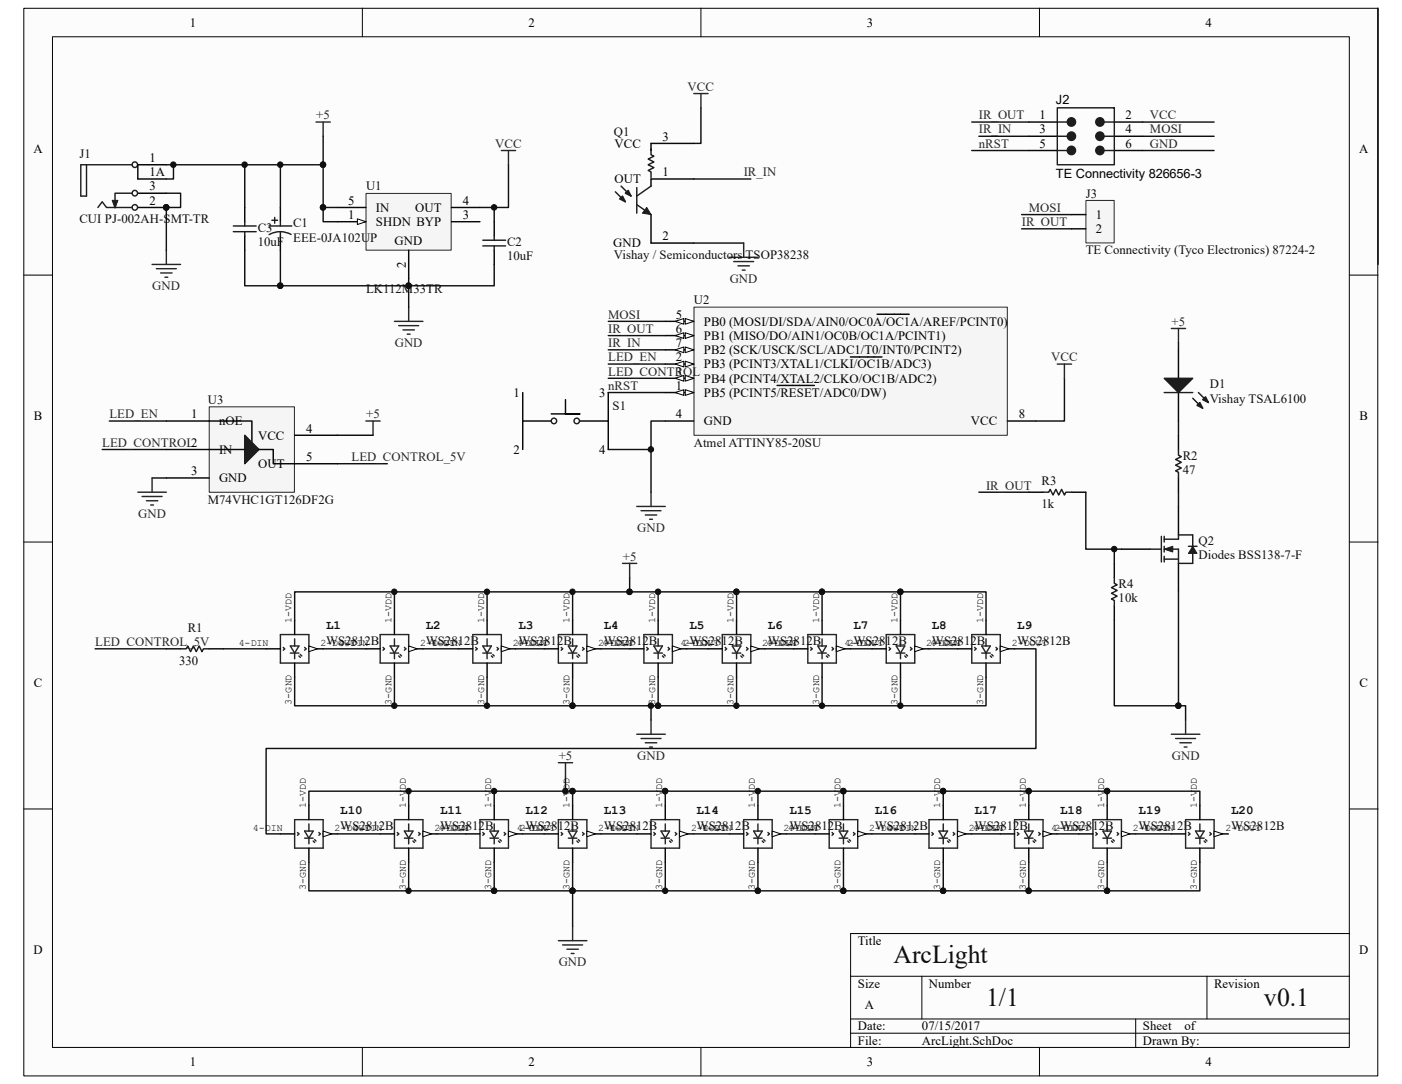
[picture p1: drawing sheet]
<svg xmlns="http://www.w3.org/2000/svg" width="279mm" height="216mm" viewBox="0 0 279 216" stroke-linecap="round" stroke-linejoin="round" font-family="sans-serif">
<path d="M4.8 1.7h269.8v212.6h-269.8z" fill="#fcfcfc"/>
<path d="M4.7 1.7h269.9v212.6h-269.9z" fill="none" stroke="#000" stroke-width=".2"/>
<path d="M10.5 7.4h258.4v201.2h-258.4z" fill="#fcfcfc"/>
<g fill="none" stroke="#000" stroke-width=".2">
<path d="M10.5 7.3h258.4v201.3h-258.4zM72.2 1.6v5.7M139.7 1.6v5.7M207.2 1.6v5.7M4.7 54.8h5.7M268.9 54.8h5.7M4.7 108h5.7M268.9 108h5.7M4.7 161.1h5.7M268.9 161.1h5.7M169.5 194.4h99.4M183.7 194.4v8.5"/>
<path d="M240.5 194.4v8.5M268.9 185.9h-99.4v22.7M72.2 208.6v5.7M139.7 208.6v5.7M169.5 202.9h99.4M169.5 205.8h99.4M207.2 208.6v5.7M226.3 202.9v5.7"/>
</g>
<path d="M138.3 61.2h62.4v25.5h-62.4z" fill="#f5f5f5"/>
<path d="M138.3 61.2h62.4v25.5h-62.4z" fill="none" stroke="#262626" stroke-width=".2"/>
<path d="M132.6 78.2h5.7" fill="none" stroke="#000" stroke-width=".28"/>
<g fill="#fcfcfc" stroke="#000" stroke-width=".2">
<path d="M136.6 77.6l1.7 .6-1.7 .6z"/>
<path d="M134.6 78.2l1.7-.6v1.2z"/>
</g>
<path d="M132.6 72.5h5.7M154.9 76.8h7.4" fill="none" stroke="#000" stroke-width=".28"/>
<g fill="#fcfcfc" stroke="#000" stroke-width=".2">
<path d="M136.6 71.9l1.7 .6-1.7 .6z"/>
<path d="M134.6 72.5l1.7-.6v1.2z"/>
</g>
<path d="M132.6 75.3h5.7M169.5 71.1h6.3" fill="none" stroke="#000" stroke-width=".28"/>
<g fill="#fcfcfc" stroke="#000" stroke-width=".2">
<path d="M136.6 74.8l1.7 .5-1.7 .6z"/>
<path d="M134.6 75.3l1.7-.5v1.1z"/>
</g>
<path d="M132.6 64h5.7M132.6 83.9h5.7" fill="none" stroke="#000" stroke-width=".28"/>
<g fill="#fcfcfc" stroke="#000" stroke-width=".2">
<path d="M136.6 63.4l1.7 .6-1.7 .6z"/>
<path d="M134.6 64l1.7-.6v1.2z"/>
</g>
<path d="M132.6 66.8h5.7M174.8 62.6h6.4" fill="none" stroke="#000" stroke-width=".28"/>
<g fill="#fcfcfc" stroke="#000" stroke-width=".2">
<path d="M136.6 66.3l1.7 .5-1.7 .6z"/>
<path d="M134.6 66.8l1.7-.5v1.1z"/>
</g>
<path d="M132.6 69.7h5.7" fill="none" stroke="#000" stroke-width=".28"/>
<g fill="#fcfcfc" stroke="#000" stroke-width=".2">
<path d="M136.6 69.1l1.7 .6-1.7 .5z"/>
<path d="M134.6 69.7l1.7-.6v1.1z"/>
</g>
<path d="M27.5 38.5h5.6M33.1 32.8h-5.6v2.8h5.6M27.5 41.3h5.6M200.8 83.9h5.6M53 129.2h2.9M61.6 129.2h2.8" fill="none" stroke="#000" stroke-width=".28"/>
<circle cx="33.1" cy="41.3" r=".55" fill="#0e0e0e" stroke="#0e0e0e" stroke-width=".2"/>
<g fill="none" stroke="#1c1c1c" stroke-width=".28">
<path d="M17.2 32.8v6.3h-1.1v-6.3h10.2M26.3 38.5h-3.4v2.5M19.5 41.3l.9-1.1 .8 1.1h5.1"/>
<circle cx="26.9" cy="32.8" r=".55"/>
<circle cx="26.9" cy="38.5" r=".55"/>
<circle cx="26.9" cy="41.3" r=".55"/>
</g>
<path d="M22.4 39.9h1.1l-.6 1.6z" fill="#1c1c1c" stroke="#1c1c1c" stroke-width=".2"/>
<path d="M55.9 126.4h5.7v5.7h-5.7zM56.4 128.9l.3 .3-.3 .3M57.9 128.7h1.7l-.9 1.4zM57.9 130.1h1.7M58.7 127.2v1.5M58.7 130.1v1.1M59.6 130.6l.3 .3M59.9 130.4l.2 .2M60.7 128.9l.3 .3-.3 .3" fill="none" stroke="#262626" stroke-width=".28"/>
<path d="M61.6 128.7l1.7 .5-1.7 .6z" fill="#fcfcfc" stroke="#000" stroke-width=".2"/>
<path d="M58.7 123.6v2.8M58.7 132.1v2.8" fill="none" stroke="#000" stroke-width=".28"/>
<path d="M78.6 64h5.7M79.5 64.9h3.9M80.3 65.7h2.3M81.2 66.6h.5M81.4 61.2v2.8M129.7 98v2.9M126.9 100.9h5.7M127.8 101.7h3.9M128.6 102.6h2.3M129.5 103.4h.5" fill="none" stroke="#262626" stroke-width=".28"/>
<path d="M132.6 83.9h-2.9v14.1" fill="none" stroke="#0e0e0e" stroke-width=".28"/>
<path d="M73 38.6h16.9v11.2h-16.9z" fill="#f5f5f5"/>
<path d="M72.9 38.5h17v11.3h-17z" fill="none" stroke="#262626" stroke-width=".2"/>
<path d="M67.2 41.3h5.7M67.2 44.2h5.7" fill="none" stroke="#000" stroke-width=".28"/>
<path d="M71.2 43.6l1.7 .6-1.7 .5z" fill="#fcfcfc" stroke="#000" stroke-width=".2"/>
<path d="M81.4 49.8v5.7M90 44.2h5.6M90 41.3h5.6M104.2 78.2v11.3M112.7 79.6v2.8h2.8h-5.6M121.2 78.2v11.3M104.2 83.9h5.7M115.5 83.9h5.7M72.9 129.2h2.9M81.4 129.2h2.9" fill="none" stroke="#000" stroke-width=".28"/>
<path d="M274.6 1.6v51.1M101.3 32.8v8.5h-5.7M138.3 35.6h11.3M81.4 55.5v5.7M138.3 48.4h9.9M121.2 75.3h11.4M121.2 72.5h11.4M121.2 89.5h8.5" fill="none" stroke="#0e0e0e" stroke-width=".28"/>
<g fill="none" stroke="#262626" stroke-width=".28">
<path d="M63 24.3h2.8M64.4 24.3v2.8M99.9 30h2.9M101.3 30v2.8M145.4 51.2h5.6M146.2 52.1h4M147.1 52.9h2.2M147.9 53.8h.6M148.2 48.4v2.8M75.8 126.4h5.6v5.7h-5.6zM76.3 128.9l.3 .3-.3 .3M77.8 128.7h1.7l-.9 1.4z"/>
<path d="M77.8 130.1h1.7M78.6 127.2v1.5M78.6 130.1v1.1M79.5 130.6l.2 .3M79.7 130.4l.3 .2M80.6 128.9l.3 .3-.3 .3"/>
</g>
<g fill="none" stroke="#1c1c1c" stroke-width=".28">
<circle cx="110.4" cy="83.8" r=".55"/>
<circle cx="114.9" cy="83.8" r=".55"/>
</g>
<circle cx="129.7" cy="89.5" r=".55" fill="#0e0e0e" stroke="#0e0e0e" stroke-width=".2"/>
<path d="M81.4 128.7l1.8 .5-1.8 .6z" fill="#fcfcfc" stroke="#000" stroke-width=".2"/>
<path d="M78.6 123.6v2.8M78.6 132.1v2.8M91.4 129.2h2.8M99.9 129.2h2.9" fill="none" stroke="#000" stroke-width=".28"/>
<path d="M94.2 126.4h5.7v5.7h-5.7zM94.8 128.9l.3 .3-.3 .3M96.2 128.7h1.7l-.8 1.4zM96.2 130.1h1.7M97.1 127.2v1.5M97.1 130.1v1.1M97.9 130.6l.3 .3M98.2 130.4l.3 .2M99.1 128.9l.2 .3-.2 .3" fill="none" stroke="#262626" stroke-width=".28"/>
<path d="M99.9 128.7l1.7 .5-1.7 .6z" fill="#fcfcfc" stroke="#000" stroke-width=".2"/>
<path d="M97.1 123.6v2.8M97.1 132.1v2.8M108.4 129.2h2.9M117 129.2h2.8" fill="none" stroke="#000" stroke-width=".28"/>
<path d="M111.3 126.4h5.7v5.7h-5.7zM111.8 128.9l.3 .3-.3 .3M113.3 128.7h1.7l-.9 1.4zM113.3 130.1h1.7M114.1 127.2v1.5M114.1 130.1v1.1M115 130.6l.3 .3M115.3 130.4l.2 .2M116.1 128.9l.3 .3-.3 .3" fill="none" stroke="#262626" stroke-width=".28"/>
<path d="M117 128.7l1.7 .5-1.7 .6z" fill="#fcfcfc" stroke="#000" stroke-width=".2"/>
<path d="M114.1 123.6v2.8M114.1 132.1v2.8M125.5 129.2h2.8M134 129.2h2.8" fill="none" stroke="#000" stroke-width=".28"/>
<path d="M128.3 126.4h5.7v5.7h-5.7zM128.9 128.9l.3 .3-.3 .3M130.3 128.7h1.7l-.8 1.4zM130.3 130.1h1.7M131.2 127.2v1.5M131.2 130.1v1.1M132 130.6l.3 .3M132.3 130.4l.3 .2M133.1 128.9l.3 .3-.3 .3" fill="none" stroke="#262626" stroke-width=".28"/>
<path d="M134 128.7l1.7 .5-1.7 .6z" fill="#fcfcfc" stroke="#000" stroke-width=".2"/>
<path d="M131.2 123.6v2.8M131.2 132.1v2.8M141.1 129.2h2.8M149.6 129.2h2.9" fill="none" stroke="#000" stroke-width=".28"/>
<path d="M143.9 126.4h5.7v5.7h-5.7zM144.5 128.9l.3 .3-.3 .3M145.9 128.7h1.7l-.8 1.4zM145.9 130.1h1.7M146.8 127.2v1.5M146.8 130.1v1.1M147.6 130.6l.3 .3M147.9 130.4l.3 .2M148.8 128.9l.3 .3-.3 .3" fill="none" stroke="#262626" stroke-width=".28"/>
<path d="M149.6 128.7l1.7 .5-1.7 .6z" fill="#fcfcfc" stroke="#000" stroke-width=".2"/>
<path d="M146.8 123.6v2.8M146.8 132.1v2.8M158.1 129.2h2.9M166.7 129.2h2.8" fill="none" stroke="#000" stroke-width=".28"/>
<path d="M161 126.4h5.7v5.7h-5.7zM161.6 128.9l.2 .3-.2 .3M163 128.7h1.7l-.9 1.4zM163 130.1h1.7M163.8 127.2v1.5M163.8 130.1v1.1M164.7 130.6l.3 .3M165 130.4l.3 .2M165.8 128.9l.3 .3-.3 .3" fill="none" stroke="#262626" stroke-width=".28"/>
<path d="M166.7 128.7l1.7 .5-1.7 .6z" fill="#fcfcfc" stroke="#000" stroke-width=".2"/>
<path d="M163.8 123.6v2.8M163.8 132.1v2.8M173.8 129.2h2.8M182.3 129.2h2.8" fill="none" stroke="#000" stroke-width=".28"/>
<path d="M176.6 126.4h5.7v5.7h-5.7zM177.2 128.9l.3 .3-.3 .3M178.6 128.7h1.7l-.8 1.4zM178.6 130.1h1.7M179.5 127.2v1.5M179.5 130.1v1.1M180.3 130.6l.3 .3M180.6 130.4l.3 .2M181.4 128.9l.3 .3-.3 .3" fill="none" stroke="#262626" stroke-width=".28"/>
<path d="M182.3 128.7l1.7 .5-1.7 .6z" fill="#fcfcfc" stroke="#000" stroke-width=".2"/>
<path d="M179.5 123.6v2.8M179.5 132.1v2.8M190.8 129.2h2.9M199.3 129.2h2.9" fill="none" stroke="#000" stroke-width=".28"/>
<path d="M193.7 126.4h5.6v5.7h-5.6zM194.2 128.9l.3 .3-.3 .3M195.6 128.7h1.8l-.9 1.4zM195.6 130.1h1.8M196.5 127.2v1.5M196.5 130.1v1.1M197.4 130.6l.2 .3M197.6 130.4l.3 .2M198.5 128.9l.3 .3-.3 .3" fill="none" stroke="#262626" stroke-width=".28"/>
<path d="M199.3 128.7l1.7 .5-1.7 .6z" fill="#fcfcfc" stroke="#000" stroke-width=".2"/>
<path d="M196.5 123.6v2.8M196.5 132.1v2.8M55.9 166.1h2.8M64.4 166.1h2.8" fill="none" stroke="#000" stroke-width=".28"/>
<path d="M58.7 163.3h5.7v5.6h-5.7zM59.3 165.8l.3 .3-.3 .3M60.7 165.5h1.7l-.8 1.4zM60.7 166.9h1.7M61.6 164.1v1.4M61.6 166.9v1.2M62.4 167.5l.3 .3M62.7 167.2l.3 .3M63.5 165.8l.3 .3-.3 .3" fill="none" stroke="#262626" stroke-width=".28"/>
<path d="M64.4 165.5l1.7 .6-1.7 .6z" fill="#fcfcfc" stroke="#000" stroke-width=".2"/>
<path d="M61.6 160.4v2.9M61.6 168.9v2.9M75.8 166.1h2.8M84.3 166.1h2.8" fill="none" stroke="#000" stroke-width=".28"/>
<path d="M78.6 163.3h5.7v5.6h-5.7zM79.2 165.8l.3 .3-.3 .3M80.6 165.5h1.7l-.9 1.4zM80.6 166.9h1.7M81.4 164.1v1.4M81.4 166.9v1.2M82.3 167.5l.3 .3M82.6 167.2l.3 .3M83.4 165.8l.3 .3-.3 .3" fill="none" stroke="#262626" stroke-width=".28"/>
<path d="M84.3 165.5l1.7 .6-1.7 .6z" fill="#fcfcfc" stroke="#000" stroke-width=".2"/>
<path d="M81.4 160.4v2.9M81.4 168.9v2.9M92.8 166.1h2.8M101.3 166.1h2.9" fill="none" stroke="#000" stroke-width=".28"/>
<path d="M95.6 163.3h5.7v5.6h-5.7zM96.2 165.8l.3 .3-.3 .3M97.6 165.5h1.7l-.8 1.4zM97.6 166.9h1.7M98.5 164.1v1.4M98.5 166.9v1.2M99.3 167.5l.3 .3M99.6 167.2l.3 .3M100.5 165.8l.3 .3-.3 .3" fill="none" stroke="#262626" stroke-width=".28"/>
<path d="M101.3 165.5l1.7 .6-1.7 .6z" fill="#fcfcfc" stroke="#000" stroke-width=".2"/>
<path d="M98.5 160.4v2.9M98.5 168.9v2.9M108.4 166.1h2.9M117 166.1h2.8" fill="none" stroke="#000" stroke-width=".28"/>
<path d="M111.3 163.3h5.7v5.6h-5.7zM111.8 165.8l.3 .3-.3 .3M113.3 165.5h1.7l-.9 1.4zM113.3 166.9h1.7M114.1 164.1v1.4M114.1 166.9v1.2M115 167.5l.3 .3M115.3 167.2l.2 .3M116.1 165.8l.3 .3-.3 .3" fill="none" stroke="#262626" stroke-width=".28"/>
<path d="M117 165.5l1.7 .6-1.7 .6z" fill="#fcfcfc" stroke="#000" stroke-width=".2"/>
<path d="M114.1 160.4v2.9M114.1 168.9v2.9M126.9 166.1h2.8M135.4 166.1h2.9" fill="none" stroke="#000" stroke-width=".28"/>
<path d="M129.7 163.3h5.7v5.6h-5.7zM130.3 165.8l.3 .3-.3 .3M131.7 165.5h1.7l-.8 1.4zM131.7 166.9h1.7M132.6 164.1v1.4M132.6 166.9v1.2M133.4 167.5l.3 .3M133.7 167.2l.3 .3M134.6 165.8l.3 .3-.3 .3" fill="none" stroke="#262626" stroke-width=".28"/>
<path d="M135.4 165.5l1.7 .6-1.7 .6z" fill="#fcfcfc" stroke="#000" stroke-width=".2"/>
<path d="M132.6 160.4v2.9M132.6 168.9v2.9M145.4 166.1h2.8M153.9 166.1h2.8" fill="none" stroke="#000" stroke-width=".28"/>
<path d="M148.2 163.3h5.7v5.6h-5.7zM148.8 165.8l.3 .3-.3 .3M150.2 165.5h1.7l-.9 1.4zM150.2 166.9h1.7M151 164.1v1.4M151 166.9v1.2M151.9 167.5l.3 .3M152.2 167.2l.3 .3M153 165.8l.3 .3-.3 .3" fill="none" stroke="#262626" stroke-width=".28"/>
<path d="M153.9 165.5l1.7 .6-1.7 .6z" fill="#fcfcfc" stroke="#000" stroke-width=".2"/>
<g fill="none" stroke="#000" stroke-width=".28">
<path d="M205 24.3h5.7M205 27.1h5.7M205 30h5.7M222.1 24.3h5.7M222.1 27.1h5.7M222.1 30h5.7M48.8 41.3v2.9M48.8 47v2.8M55.9 41.3v2.9M55.9 47v2.8M98.5 44.2v2.8M98.5 49.8v2.9"/>
<path d="M33.1 129.2h2.9M41.7 129.2h2.8M151 160.4v2.9M151 168.9v2.9"/>
</g>
<g fill="none" stroke="#262626" stroke-width=".28">
<path d="M30.3 52.7h5.7M31.2 53.5h3.9M32 54.4h2.3M32.9 55.2h.5M33.1 49.8v2.9M210.7 72.5h2.8M212.1 72.5v2.8M126.9 146.2h5.7M127.8 147.1h3.9M128.6 147.9h2.3M129.5 148.8h.5M129.7 143.4v2.8"/>
<path d="M111.3 187.4h5.7M112.1 188.2h4M113 189.1h2.3M113.8 189.9h.6M114.1 184.5v2.9"/>
</g>
<g fill="none" stroke="#0e0e0e" stroke-width=".28">
<path d="M33.1 38.5h2.9v2.8h-2.9v8.5M34.6 32.8v2.8h-1.5M48.8 32.8v8.5M55.9 32.8v8.5M64.4 27.1v5.7h-31.3M64.4 32.8v8.5h2.8M193.7 24.3h11.3M193.7 30h11.3M195.1 27.1h9.9M227.8 24.3h14.2M227.8 27.1h14.2M227.8 30h14.2"/>
<path d="M48.8 49.8v7.1h7.1M55.9 49.8v7.1h42.6v-4.2M64.4 41.3v2.9h2.8M98.5 41.3v2.9M121.2 69.7h11.4M121.2 64h11.4M121.2 66.8h11.4M121.2 78.2h11.4M212.1 75.3v8.6h-5.7M78.6 117.9v5.7M97.1 117.9v5.7M114.1 117.9v5.7"/>
<path d="M125.5 115v2.9h-66.8v5.7M125.5 117.9h21.3v5.7M131.2 117.9v5.7M146.8 117.9h17v5.7M163.8 117.9h15.7v5.7M179.5 117.9h17v5.7M18.9 129.2h14.2M44.5 129.2h8.5M58.7 134.9v5.7h55.4v-5.7M64.4 129.2h8.5M78.6 134.9v5.7M84.3 129.2h7.1"/>
<path d="M97.1 134.9v5.7M102.8 129.2h5.6M119.8 129.2h5.7M131.2 134.9v5.7h-17.1M136.8 129.2h4.3M146.8 134.9v5.7M152.5 129.2h5.6M163.8 134.9v5.7M169.5 129.2h4.3M179.5 134.9v5.7M185.1 129.2h5.7M196.5 134.9v5.7h-65.3"/>
<path d="M202.2 129.2h4.2v19.9h-153.4v17h2.9M81.4 157.6v2.8M98.5 157.6v2.8M112.7 154.7v2.9M114.1 157.6h18.5v2.8M129.7 140.6v2.8M61.6 171.8v5.6h36.9M61.6 160.4v-2.8h52.5v2.8M67.2 166.1h8.6M81.4 171.8v5.6M87.1 166.1h5.7M98.5 171.8v5.6h15.6v-5.6"/>
<path d="M104.2 166.1h4.2M119.8 166.1h7.1M132.6 171.8v5.6M138.3 166.1h7.1M151 171.8v5.6h-36.9v7.1"/>
</g>
<g fill="#0e0e0e" stroke="#0e0e0e" stroke-width=".2">
<circle cx="125.4" cy="117.9" r=".55"/>
<circle cx="78.6" cy="117.9" r=".55"/>
<circle cx="97" cy="117.9" r=".55"/>
<circle cx="114.1" cy="117.9" r=".55"/>
<circle cx="131.1" cy="117.9" r=".55"/>
<circle cx="146.7" cy="117.9" r=".55"/>
<circle cx="163.8" cy="117.9" r=".55"/>
<circle cx="179.4" cy="117.9" r=".55"/>
<circle cx="78.6" cy="140.6" r=".55"/>
<circle cx="97" cy="140.6" r=".55"/>
<circle cx="129.7" cy="140.6" r=".55"/>
<circle cx="114.1" cy="140.6" r=".55"/>
<circle cx="131.1" cy="140.6" r=".55"/>
<circle cx="179.4" cy="140.6" r=".55"/>
<circle cx="163.8" cy="140.6" r=".55"/>
<circle cx="114.1" cy="177.4" r=".55"/>
<circle cx="151" cy="177.4" r=".55"/>
<circle cx="132.5" cy="177.4" r=".55"/>
<circle cx="98.5" cy="177.4" r=".55"/>
<circle cx="81.4" cy="177.4" r=".55"/>
<circle cx="81.4" cy="157.6" r=".55"/>
<circle cx="98.5" cy="157.6" r=".55"/>
<circle cx="112.7" cy="157.6" r=".55"/>
<circle cx="114.1" cy="157.6" r=".55"/>
<circle cx="132.5" cy="157.6" r=".55"/>
<circle cx="146.7" cy="140.6" r=".55"/>
<circle cx="34.5" cy="32.8" r=".55"/>
<circle cx="64.4" cy="32.8" r=".55"/>
<circle cx="64.4" cy="41.3" r=".55"/>
<circle cx="33.1" cy="41.3" r=".55"/>
<circle cx="55.8" cy="32.8" r=".55"/>
<circle cx="55.8" cy="56.9" r=".55"/>
<circle cx="81.4" cy="56.9" r=".55"/>
<circle cx="98.5" cy="41.3" r=".55"/>
<circle cx="48.7" cy="32.8" r=".55"/>
</g>
<g fill="none" stroke="#1c1c1c" stroke-width=".28">
<path d="M210.7 21.5h11.4v11.3h-11.4zM210.7 30h2M210.7 27.1h2M210.7 24.3h2M220.1 30h2M220.1 27.1h2M220.1 24.3h2M46.5 45h4.5M46.5 46.1h4.5M48.8 44.2v.8M48.8 46.1v.9M53.6 45h4.6"/>
<path d="M54.2 43.9h1.1M54.7 43.3v1.1M55.9 46.1l1.3 .2 .8 .4M55.9 46.1l-1 .1-1.3 .5M55.9 44.2v.8M55.9 46.1v.9M96.2 47.8h4.6M96.2 49h4.6M98.5 47v.8M98.5 49v.8M36 129.2h1.1l.3-.5 .6 1.1 .5-1.1 .6 1.1 .6-1.1 .6 1.1 .2-.6h1.2"/>
</g>
<g fill="#1c1c1c" stroke="#1c1c1c" stroke-width=".28">
<circle cx="213.5" cy="30" r=".83"/>
<circle cx="219.2" cy="30" r=".83"/>
<circle cx="213.5" cy="27.1" r=".83"/>
<circle cx="219.2" cy="27.1" r=".83"/>
<circle cx="213.5" cy="24.3" r=".83"/>
<circle cx="219.2" cy="24.3" r=".83"/>
</g>
<path d="M216.5 40h5.5v8.4h-5.5z" fill="#f5f5f5"/>
<path d="M216.4 39.9h5.6v8.5h-5.6z" fill="none" stroke="#262626" stroke-width=".2"/>
<path d="M213.5 42.7h2.9M213.5 45.6h2.9M162.4 166.1h2.9M170.9 166.1h2.9" fill="none" stroke="#000" stroke-width=".28"/>
<path d="M139.7 21.5v7.1h-1.4M203.6 42.7h9.9M203.6 45.6h9.9" fill="none" stroke="#0e0e0e" stroke-width=".28"/>
<path d="M165.3 163.3h5.6v5.6h-5.6zM165.8 165.8l.3 .3-.3 .3M167.2 165.5h1.7l-.8 1.4zM167.2 166.9h1.7M168.1 164.1v1.4M168.1 166.9v1.2M168.9 167.5l.3 .3M169.2 167.2l.3 .3M170.1 165.8l.3 .3-.3 .3" fill="none" stroke="#262626" stroke-width=".28"/>
<path d="M170.9 165.5l1.7 .6-1.7 .6z" fill="#fcfcfc" stroke="#000" stroke-width=".2"/>
<path d="M168.1 160.4v2.9M168.1 168.9v2.9M182.3 166.1h2.8M190.8 166.1h2.9" fill="none" stroke="#000" stroke-width=".28"/>
<path d="M185.1 163.3h5.7v5.6h-5.7zM185.7 165.8l.3 .3-.3 .3M187.1 165.5h1.7l-.8 1.4zM187.1 166.9h1.7M188 164.1v1.4M188 166.9v1.2M188.8 167.5l.3 .3M189.1 167.2l.3 .3M190 165.8l.3 .3-.3 .3" fill="none" stroke="#262626" stroke-width=".28"/>
<path d="M190.8 165.5l1.7 .6-1.7 .6z" fill="#fcfcfc" stroke="#000" stroke-width=".2"/>
<path d="M188 160.4v2.9M188 168.9v2.9M199.3 166.1h2.9M207.9 166.1h2.8" fill="none" stroke="#000" stroke-width=".28"/>
<path d="M202.2 163.3h5.7v5.6h-5.7zM202.8 165.8l.2 .3-.2 .3M204.2 165.5h1.7l-.9 1.4zM204.2 166.9h1.7M205 164.1v1.4M205 166.9v1.2M205.9 167.5l.3 .3M206.2 167.2l.2 .3M207 165.8l.3 .3-.3 .3" fill="none" stroke="#262626" stroke-width=".28"/>
<path d="M207.9 165.5l1.7 .6-1.7 .6z" fill="#fcfcfc" stroke="#000" stroke-width=".2"/>
<path d="M205 160.4v2.9M205 168.9v2.9M215 166.1h2.8M223.5 166.1h2.8" fill="none" stroke="#000" stroke-width=".28"/>
<path d="M217.8 163.3h5.7v5.6h-5.7zM218.4 165.8l.3 .3-.3 .3M219.8 165.5h1.7l-.9 1.4zM219.8 166.9h1.7M220.6 164.1v1.4M220.6 166.9v1.2M221.5 167.5l.3 .3M221.8 167.2l.3 .3M222.6 165.8l.3 .3-.3 .3" fill="none" stroke="#262626" stroke-width=".28"/>
<path d="M223.5 165.5l1.7 .6-1.7 .6z" fill="#fcfcfc" stroke="#000" stroke-width=".2"/>
<path d="M220.6 160.4v2.9M220.6 168.9v2.9M233.4 166.1h2.9M242 166.1h2.8" fill="none" stroke="#000" stroke-width=".28"/>
<path d="M236.3 163.3h5.7v5.6h-5.7zM236.8 165.8l.3 .3-.3 .3M238.3 165.5h1.7l-.9 1.4zM238.3 166.9h1.7M239.1 164.1v1.4M239.1 166.9v1.2M240 167.5l.2 .3M240.2 167.2l.3 .3M241.1 165.8l.3 .3-.3 .3" fill="none" stroke="#262626" stroke-width=".28"/>
<path d="M242 165.5l1.7 .6-1.7 .6z" fill="#fcfcfc" stroke="#000" stroke-width=".2"/>
<g fill="none" stroke="#000" stroke-width=".28">
<path d="M138.3 28.6h-8.6v1.4M138.3 35.6h-8.6v1.5M129.7 42.7v5.7h8.6M234.9 69.7v5.6M234.9 78.2v5.7M205 98h2.9M213.5 98h2.9M234.9 86.7v2.8M234.9 95.2v2.8M222.1 112.2v2.8M223.5 109.4h5.7M234.9 100.9v5.6"/>
<path d="M234.9 112.2v5.7M222.1 120.7v2.9M239.1 160.4v2.9M239.1 168.9v2.9"/>
</g>
<g fill="none" stroke="#0e0e0e" stroke-width=".28">
<path d="M20.4 89.5h12.7M21.8 83.9h11.3M30.3 95.2h2.8M67.2 92.4h10M67.2 86.7h7.1M195.1 98h9.9M216.4 98v11.4h7.1M132.6 157.6h35.5v2.8M151 157.6v2.8M168.1 157.6h19.9v2.8M188 157.6h17v2.8M205 157.6h15.6v2.8"/>
<path d="M220.6 157.6h18.5v2.8M156.7 166.1h5.7M168.1 171.8v5.6h-17.1M173.8 166.1h8.5M188 171.8v5.6h-19.9M193.7 166.1h5.6M205 171.8v5.6h-17M210.7 166.1h4.3M220.6 171.8v5.6h-15.6M226.3 166.1h7.1M239.1 171.8v5.6h-18.5"/>
</g>
<g fill="#0e0e0e" stroke="#0e0e0e" stroke-width=".2">
<circle cx="151" cy="157.6" r=".55"/>
<circle cx="132.5" cy="157.6" r=".55"/>
<circle cx="168.1" cy="157.6" r=".55"/>
<circle cx="151" cy="177.4" r=".55"/>
<circle cx="168.1" cy="177.4" r=".55"/>
<circle cx="187.9" cy="157.6" r=".55"/>
<circle cx="187.9" cy="177.4" r=".55"/>
<circle cx="205" cy="157.6" r=".55"/>
<circle cx="205" cy="177.4" r=".55"/>
<circle cx="220.6" cy="157.6" r=".55"/>
<circle cx="220.6" cy="177.4" r=".55"/>
</g>
<g fill="none" stroke="#262626" stroke-width=".28">
<path d="M138.3 18.6h2.8M139.7 18.6v2.9M233.4 65.4h2.9M234.9 65.4v2.9M27.5 98h5.6M28.3 98.9h4M29.2 99.7h2.2M30.3 95.2v2.8M72.9 83.9h2.9M74.3 83.9v2.8M30 100.6h.6M124.1 112.2h2.8"/>
<path d="M125.5 112.2v2.8M111.3 151.9h2.8M112.7 151.9v2.8M233.4 146.2h5.7M234.3 147.1h4M235.1 147.9h2.3M236 148.8h.6M236.3 143.4v2.8"/>
</g>
<g fill="#1c1c1c" stroke="#1c1c1c" stroke-width=".28">
<path d="M232 75.3h5.7l-2.8 2.9z"/>
<path d="M238.5 80.7l.6-.5 .6 1.1z"/>
<path d="M239.7 79.6l.5-.6 .6 1.2z"/>
<path d="M124.1 39.1l.5 1.1-1.1-.6z"/>
<path d="M124.6 38.5l.6-.6 .6 1.2z"/>
</g>
<g fill="none" stroke="#1c1c1c" stroke-width=".28">
<path d="M122.6 38.2l2 2M123.8 37.1l2 2M126.9 37.4v5.1M129.7 37.1l-2.8 2M129.7 29.7v1.1l.6 .3-1.1 .6 1.1 .5-1.1 .6 1.1 .6-1.1 .5 .5 .3v1.2M126.9 40.8l2.8 1.9M232 78.2h5.7M237.7 79.3l2 2M238.8 78.2l2 2M207.9 98h1.1l.3-.5 .6 1.1 .5-1.1 .6 1.1 .6-1.1 .5 1.1 .3-.6h1.1M234.9 89.5v1.2l.5 .2-1.1 .6 1.1 .6-1.1 .5 1.1 .6-1.1 .6 .6 .3v1.1M222.1 115v1.2l.5 .3-1.1 .5 1.1 .6-1.1 .6 1.1 .5-1.1 .6 .6 .3v1.1"/>
<path d="M229.2 109.4h2.2M231.4 106.8v5.1M232 107.4h2.9v-.9h2.8v2.3M232 109.4h2.9v2.8h2.8v-2M232 111.4h2.9M232 106.8v1.2M232 108.8v1.1M232 110.8v1.1M236.8 108.8h1.7"/>
</g>
<g fill="#1c1c1c" stroke="#1c1c1c" stroke-width=".2">
<path d="M232 109.4l1.7-.6v1.1z"/>
<path d="M237.7 108.8l.8 1.4h-1.7z"/>
<path d="M128.9 41.3l.8 1.4-1.7-.2z"/>
</g>
<path d="M41.7 81.1h17v16.9h-17z" fill="#f5f5f5"/>
<path d="M41.7 81h17v17h-17z" fill="none" stroke="#262626" stroke-width=".2"/>
<path d="M33.1 83.9h17.1v4.2M33.1 89.5h15.7M33.1 95.2h8.6M51.6 89.5h2.9v2.9h12.7M58.7 86.7h8.5" fill="none" stroke="#000" stroke-width=".28"/>
<path d="M48.8 86.7l2.8 2.8-2.8 2.9z" fill="#1c1c1c" stroke="#1c1c1c" stroke-width=".28"/>
<path d="M234.9 68.3v1.4M234.9 83.9v2.8M234.9 98v2.9M222.1 109.4v2.8M234.9 117.9v22.7h-12.8v-17M234.9 140.6h1.4v2.8" fill="none" stroke="#0e0e0e" stroke-width=".28"/>
<g fill="#0e0e0e" stroke="#0e0e0e" stroke-width=".2">
<circle cx="234.8" cy="140.6" r=".55"/>
<circle cx="222" cy="109.4" r=".55"/>
</g>
<g font-size="5.1" fill="#0e0e0e">
<text x="178.1" y="191.9">ArcLight</text>
<text x="196.5" y="200.4">1/1</text>
<text x="251.9" y="200.4">v0.1</text>
</g>
<g font-size="2.5">
<text x="37.8" y="5.3">1</text>
<text x="105.3" y="5.3">2</text>
<text x="172.8" y="5.3">3</text>
<text x="240.2" y="5.3">4</text>
<text x="207.1" y="23.7">1</text>
<text x="210.4" y="20.7">J2</text>
<text x="224.3" y="23.7">2</text>
<text x="122.5" y="29.4">VCC</text>
<text x="132" y="28">3</text>
<text x="207.1" y="26.6">3</text>
<text x="207.1" y="29.4">5</text>
<text x="224.3" y="26.6">4</text>
<text x="224.3" y="29.4">6</text>
<text x="6.6" y="30.5">A</text>
<text x="29.8" y="32.3">1</text>
<text x="29.8" y="35.1">1A</text>
<text x="132" y="35.1">1</text>
<text x="210.4" y="35.4">TE Connectivity 826656-3</text>
<text x="270.8" y="30.5">A</text>
<text x="29.8" y="40.8">2</text>
<text x="29.8" y="37.9">3</text>
<text x="69.4" y="40.8">5</text>
<text x="92.2" y="40.8">4</text>
<text x="122.5" y="36.5">OUT</text>
<text x="69.4" y="43.6">1</text>
<text x="74.9" y="42.2">IN</text>
<text x="74.9" y="45">SHDN BYP</text>
<text x="82.7" y="42.2">OUT</text>
<text x="92.2" y="43.6">3</text>
<text x="132" y="47.8">2</text>
<text x="218.4" y="43.6">1</text>
<text x="218.4" y="46.4">2</text>
<text x="78.6" y="48.7">GND</text>
<text x="80.9" y="53.4" transform="rotate(-90 80.9 53.4)">2</text>
<text x="122.2" y="49.3">GND</text>
<text x="134.7" y="63.5">5</text>
<text x="140.3" y="64.9">PB0 (MOSI/DI/SDA/AIN0/OC0A/OC1A/AREF/PCINT0)</text>
<text x="134.7" y="72">2</text>
<text x="134.7" y="66.3">6</text>
<text x="134.7" y="69.1">7</text>
<text x="140.3" y="67.7">PB1 (MISO/DO/AIN1/OC0B/OC1A/PCINT1)</text>
<text x="140.3" y="70.5">PB2 (SCK/USCK/SCL/ADC1/T0/INT0/PCINT2)</text>
<text x="134.7" y="77.6">1</text>
<text x="134.7" y="74.8">3</text>
<text x="140.3" y="73.4">PB3 (PCINT3/XTAL1/CLKI/OC1B/ADC3)</text>
<text x="140.3" y="76.2">PB4 (PCINT4/XTAL2/CLKO/OC1B/ADC2)</text>
<text x="6.7" y="83.7">B</text>
<text x="38.1" y="83.3">1</text>
<text x="102.3" y="79">1</text>
<text x="119.4" y="79">3</text>
<text x="134.7" y="83.3">4</text>
<text x="140.3" y="79">PB5 (PCINT5/RESET/ADC0/DW)</text>
<text x="203" y="83.3">8</text>
<text x="270.9" y="83.7">B</text>
<text x="43.6" y="84.7">nOE</text>
<text x="51.4" y="87.5">VCC</text>
<text x="61" y="86.1">4</text>
<text x="140.3" y="84.7">GND</text>
<text x="193.5" y="84.7">VCC</text>
<text x="38.1" y="94.7">3</text>
<text x="43.6" y="90.4">IN</text>
<text x="51.5" y="93.2">OUT</text>
<text x="61" y="91.8">5</text>
<text x="102.3" y="90.4">2</text>
<text x="119.4" y="90.4">4</text>
<text x="43.6" y="96.1">GND</text>
<text x="6.7" y="136.8">C</text>
<text x="270.9" y="136.8">C</text>
<text x="6.6" y="190">D</text>
<text x="170.9" y="188.2">Title</text>
<text x="270.8" y="190">D</text>
<text x="170.9" y="196.7">Size</text>
<text x="185.1" y="196.7">Number</text>
<text x="241.9" y="196.7">Revision</text>
<text x="172.3" y="201">A</text>
<text x="170.9" y="205.2">Date:</text>
<text x="170.9" y="208.1">File:</text>
<text x="183.7" y="208.1">ArcLight.SchDoc</text>
<text x="183.7" y="205.2">07/15/2017</text>
<text x="227.8" y="208.1">Drawn By:</text>
<text x="227.8" y="205.2">Sheet</text>
<text x="236" y="205.2">of</text>
<text x="37.8" y="212.3">1</text>
<text x="105.3" y="212.3">2</text>
<text x="172.8" y="212.3">3</text>
<text x="240.2" y="212.3">4</text>
</g>
<g font-size="2.5" fill="#262626">
<text x="63" y="23.7">+5</text>
<text x="137" y="18.1">VCC</text>
<text x="195.1" y="23.7">IR_OUT</text>
<text x="229.2" y="23.7">VCC</text>
<text x="98.7" y="29.4">VCC</text>
<text x="195.1" y="26.6">IR_IN</text>
<text x="195.1" y="29.4">nRST</text>
<text x="229.2" y="26.6">MOSI</text>
<text x="229.2" y="29.4">GND</text>
<text x="148.2" y="35.1">IR_IN</text>
<text x="203.6" y="45">IR_OUT</text>
<text x="205" y="42.2">MOSI</text>
<text x="30.4" y="57.8">GND</text>
<text x="145.4" y="56.3">GND</text>
<text x="121.2" y="63.5">MOSI</text>
<text x="233.5" y="64.9">+5</text>
<text x="78.7" y="69.1">GND</text>
<text x="121.2" y="72">LED_EN</text>
<text x="121.2" y="69.1">IR_IN</text>
<text x="121.2" y="66.3">IR_OUT</text>
<text x="209.5" y="72">VCC</text>
<text x="121.2" y="74.8">LED_CONTROL</text>
<text x="121.2" y="77.6">nRST</text>
<text x="21.8" y="83.3">LED_EN</text>
<text x="73" y="83.3">+5</text>
<text x="20.4" y="89">LED_CONTROL2</text>
<text x="70.1" y="91.8">LED_CONTROL_5V</text>
<text x="196.5" y="97.5">IR_OUT</text>
<text x="27.5" y="103.2">GND</text>
<text x="127" y="106">GND</text>
<text x="124.1" y="111.7">+5</text>
<text x="19" y="128.7">LED_CONTROL_5V</text>
<text x="111.3" y="151.3">+5</text>
<text x="127" y="151.3">GND</text>
<text x="233.5" y="151.3">GND</text>
<text x="111.3" y="192.5">GND</text>
</g>
<g font-size="2.5" fill="#0e0e0e">
<text x="122.3" y="27.2">Q1</text>
<text x="15.8" y="31.4">J1</text>
<text x="72.9" y="37.9">U1</text>
<text x="216.4" y="39.4">J3</text>
<text x="15.8" y="44.4">CUI PJ-002AH-SMT-TR</text>
<text x="51.4" y="46.1">C3</text>
<text x="58.4" y="45.3">C1</text>
<text x="51.4" y="49">10uF</text>
<text x="58.4" y="48.1">EEE-0JA102UP</text>
<text x="101" y="49">C2</text>
<text x="101" y="51.8">10uF</text>
<text x="122.3" y="51.6">Vishay / Semiconductors TSOP38238</text>
<text x="216.4" y="50.7">TE Connectivity (Tyco Electronics) 87224-2</text>
<text x="72.9" y="58.3">LK112M33TR</text>
<text x="138.3" y="60.6">U2</text>
<text x="241.1" y="77.3">D1</text>
<text x="41.4" y="80.5">U3</text>
<text x="122.1" y="81.6">S1</text>
<text x="241.1" y="80.2">Vishay TSAL6100</text>
<text x="138.3" y="89">Atmel ATTINY85-20SU</text>
<text x="235.7" y="91.5">R2</text>
<text x="235.7" y="94.4">47</text>
<text x="41.4" y="100.3">M74VHC1GT126DF2G</text>
<text x="207.6" y="96.6">R3</text>
<text x="207.6" y="101.2">1k</text>
<text x="238.8" y="108.5">Q2</text>
<text x="238.8" y="111.4">Diodes BSS138-7-F</text>
<text x="222.9" y="117.1">R4</text>
<text x="222.9" y="119.9">10k</text>
<text x="37.4" y="125.8">R1</text>
<text x="65" y="125.3">L1</text>
<text x="84.8" y="125.3">L2</text>
<text x="103.3" y="125.3">L3</text>
<text x="120.4" y="125.3">L4</text>
<text x="137.4" y="125.3">L5</text>
<text x="153" y="125.3">L6</text>
<text x="170.1" y="125.3">L7</text>
<text x="185.7" y="125.3">L8</text>
<text x="202.7" y="125.3">L9</text>
<text x="65" y="128.4">WS2812B</text>
<text x="84.8" y="128.4">WS2812B</text>
<text x="103.3" y="128.4">WS2812B</text>
<text x="120.4" y="128.4">WS2812B</text>
<text x="137.4" y="128.4">WS2812B</text>
<text x="153" y="128.4">WS2812B</text>
<text x="170.1" y="128.4">WS2812B</text>
<text x="185.7" y="128.4">WS2812B</text>
<text x="202.7" y="128.4">WS2812B</text>
<text x="35.7" y="132.4">330</text>
<text x="67.8" y="162.2">L10</text>
<text x="67.8" y="165.3">WS2812B</text>
<text x="87.7" y="162.2">L11</text>
<text x="87.7" y="165.3">WS2812B</text>
<text x="104.7" y="162.2">L12</text>
<text x="104.7" y="165.3">WS2812B</text>
<text x="120.4" y="162.2">L13</text>
<text x="120.4" y="165.3">WS2812B</text>
<text x="138.8" y="162.2">L14</text>
<text x="138.8" y="165.3">WS2812B</text>
<text x="157.3" y="162.2">L15</text>
<text x="157.3" y="165.3">WS2812B</text>
<text x="174.3" y="162.2">L16</text>
<text x="174.3" y="165.3">WS2812B</text>
<text x="194.2" y="162.2">L17</text>
<text x="194.2" y="165.3">WS2812B</text>
<text x="211.3" y="162.2">L18</text>
<text x="211.3" y="165.3">WS2812B</text>
<text x="226.9" y="162.2">L19</text>
<text x="226.9" y="165.3">WS2812B</text>
<text x="245.4" y="162.2">L20</text>
<text x="245.4" y="165.3">WS2812B</text>
</g>
<g font-size="2">
<text x="58.1" y="124.1" transform="rotate(-90 58.1 124.1)">1-VDD</text>
<text x="78" y="124.1" transform="rotate(-90 78 124.1)">1-VDD</text>
<text x="96.5" y="124.1" transform="rotate(-90 96.5 124.1)">1-VDD</text>
<text x="113.5" y="124.1" transform="rotate(-90 113.5 124.1)">1-VDD</text>
<text x="130.6" y="124.1" transform="rotate(-90 130.6 124.1)">1-VDD</text>
<text x="146.2" y="124.1" transform="rotate(-90 146.2 124.1)">1-VDD</text>
<text x="163.2" y="124.1" transform="rotate(-90 163.2 124.1)">1-VDD</text>
<text x="178.9" y="124.1" transform="rotate(-90 178.9 124.1)">1-VDD</text>
<text x="195.9" y="124.1" transform="rotate(-90 195.9 124.1)">1-VDD</text>
<text x="47.6" y="128.6">4-DIN</text>
<text x="63.8" y="128.6">2-DOUT</text>
<text x="67.5" y="128.6">4-DIN</text>
<text x="83.7" y="128.6">2-DOUT</text>
<text x="85.9" y="128.6">4-DIN</text>
<text x="102.2" y="128.6">2-DOUT</text>
<text x="103" y="128.6">4-DIN</text>
<text x="119.2" y="128.6">2-DOUT</text>
<text x="120" y="128.6">4-DIN</text>
<text x="135.6" y="128.6">4-DIN</text>
<text x="136.3" y="128.6">2-DOUT</text>
<text x="151.9" y="128.6">2-DOUT</text>
<text x="152.7" y="128.6">4-DIN</text>
<text x="168.3" y="128.6">4-DIN</text>
<text x="169" y="128.6">2-DOUT</text>
<text x="184.6" y="128.6">2-DOUT</text>
<text x="185.4" y="128.6">4-DIN</text>
<text x="201.6" y="128.6">2-DOUT</text>
<text x="58.1" y="140.3" transform="rotate(-90 58.1 140.3)">3-GND</text>
<text x="78" y="140.3" transform="rotate(-90 78 140.3)">3-GND</text>
<text x="96.5" y="140.3" transform="rotate(-90 96.5 140.3)">3-GND</text>
<text x="113.5" y="140.3" transform="rotate(-90 113.5 140.3)">3-GND</text>
<text x="130.6" y="140.3" transform="rotate(-90 130.6 140.3)">3-GND</text>
<text x="146.2" y="140.3" transform="rotate(-90 146.2 140.3)">3-GND</text>
<text x="163.2" y="140.3" transform="rotate(-90 163.2 140.3)">3-GND</text>
<text x="178.9" y="140.3" transform="rotate(-90 178.9 140.3)">3-GND</text>
<text x="195.9" y="140.3" transform="rotate(-90 195.9 140.3)">3-GND</text>
<text x="61" y="161" transform="rotate(-90 61 161)">1-VDD</text>
<text x="80.9" y="161" transform="rotate(-90 80.9 161)">1-VDD</text>
<text x="97.9" y="161" transform="rotate(-90 97.9 161)">1-VDD</text>
<text x="113.5" y="161" transform="rotate(-90 113.5 161)">1-VDD</text>
<text x="132" y="161" transform="rotate(-90 132 161)">1-VDD</text>
<text x="150.5" y="161" transform="rotate(-90 150.5 161)">1-VDD</text>
<text x="167.5" y="161" transform="rotate(-90 167.5 161)">1-VDD</text>
<text x="187.4" y="161" transform="rotate(-90 187.4 161)">1-VDD</text>
<text x="204.4" y="161" transform="rotate(-90 204.4 161)">1-VDD</text>
<text x="220" y="161" transform="rotate(-90 220 161)">1-VDD</text>
<text x="238.5" y="161" transform="rotate(-90 238.5 161)">1-VDD</text>
<text x="50.4" y="165.5">4-DIN</text>
<text x="66.7" y="165.5">2-DOUT</text>
<text x="70.3" y="165.5">4-DIN</text>
<text x="86.6" y="165.5">2-DOUT</text>
<text x="87.4" y="165.5">4-DIN</text>
<text x="103" y="165.5">4-DIN</text>
<text x="103.6" y="165.5">2-DOUT</text>
<text x="119.2" y="165.5">2-DOUT</text>
<text x="121.5" y="165.5">4-DIN</text>
<text x="137.7" y="165.5">2-DOUT</text>
<text x="139.9" y="165.5">4-DIN</text>
<text x="156.2" y="165.5">2-DOUT</text>
<text x="157" y="165.5">4-DIN</text>
<text x="173.2" y="165.5">2-DOUT</text>
<text x="176.8" y="165.5">4-DIN</text>
<text x="193.1" y="165.5">2-DOUT</text>
<text x="193.9" y="165.5">4-DIN</text>
<text x="209.5" y="165.5">4-DIN</text>
<text x="210.1" y="165.5">2-DOUT</text>
<text x="225.8" y="165.5">2-DOUT</text>
<text x="228" y="165.5">4-DIN</text>
<text x="244.2" y="165.5">2-DOUT</text>
<text x="61" y="177.2" transform="rotate(-90 61 177.2)">3-GND</text>
<text x="80.9" y="177.2" transform="rotate(-90 80.9 177.2)">3-GND</text>
<text x="97.9" y="177.2" transform="rotate(-90 97.9 177.2)">3-GND</text>
<text x="113.5" y="177.2" transform="rotate(-90 113.5 177.2)">3-GND</text>
<text x="132" y="177.2" transform="rotate(-90 132 177.2)">3-GND</text>
<text x="150.5" y="177.2" transform="rotate(-90 150.5 177.2)">3-GND</text>
<text x="167.5" y="177.2" transform="rotate(-90 167.5 177.2)">3-GND</text>
<text x="187.4" y="177.2" transform="rotate(-90 187.4 177.2)">3-GND</text>
<text x="204.4" y="177.2" transform="rotate(-90 204.4 177.2)">3-GND</text>
<text x="220" y="177.2" transform="rotate(-90 220 177.2)">3-GND</text>
<text x="238.5" y="177.2" transform="rotate(-90 238.5 177.2)">3-GND</text>
</g>
</svg>
